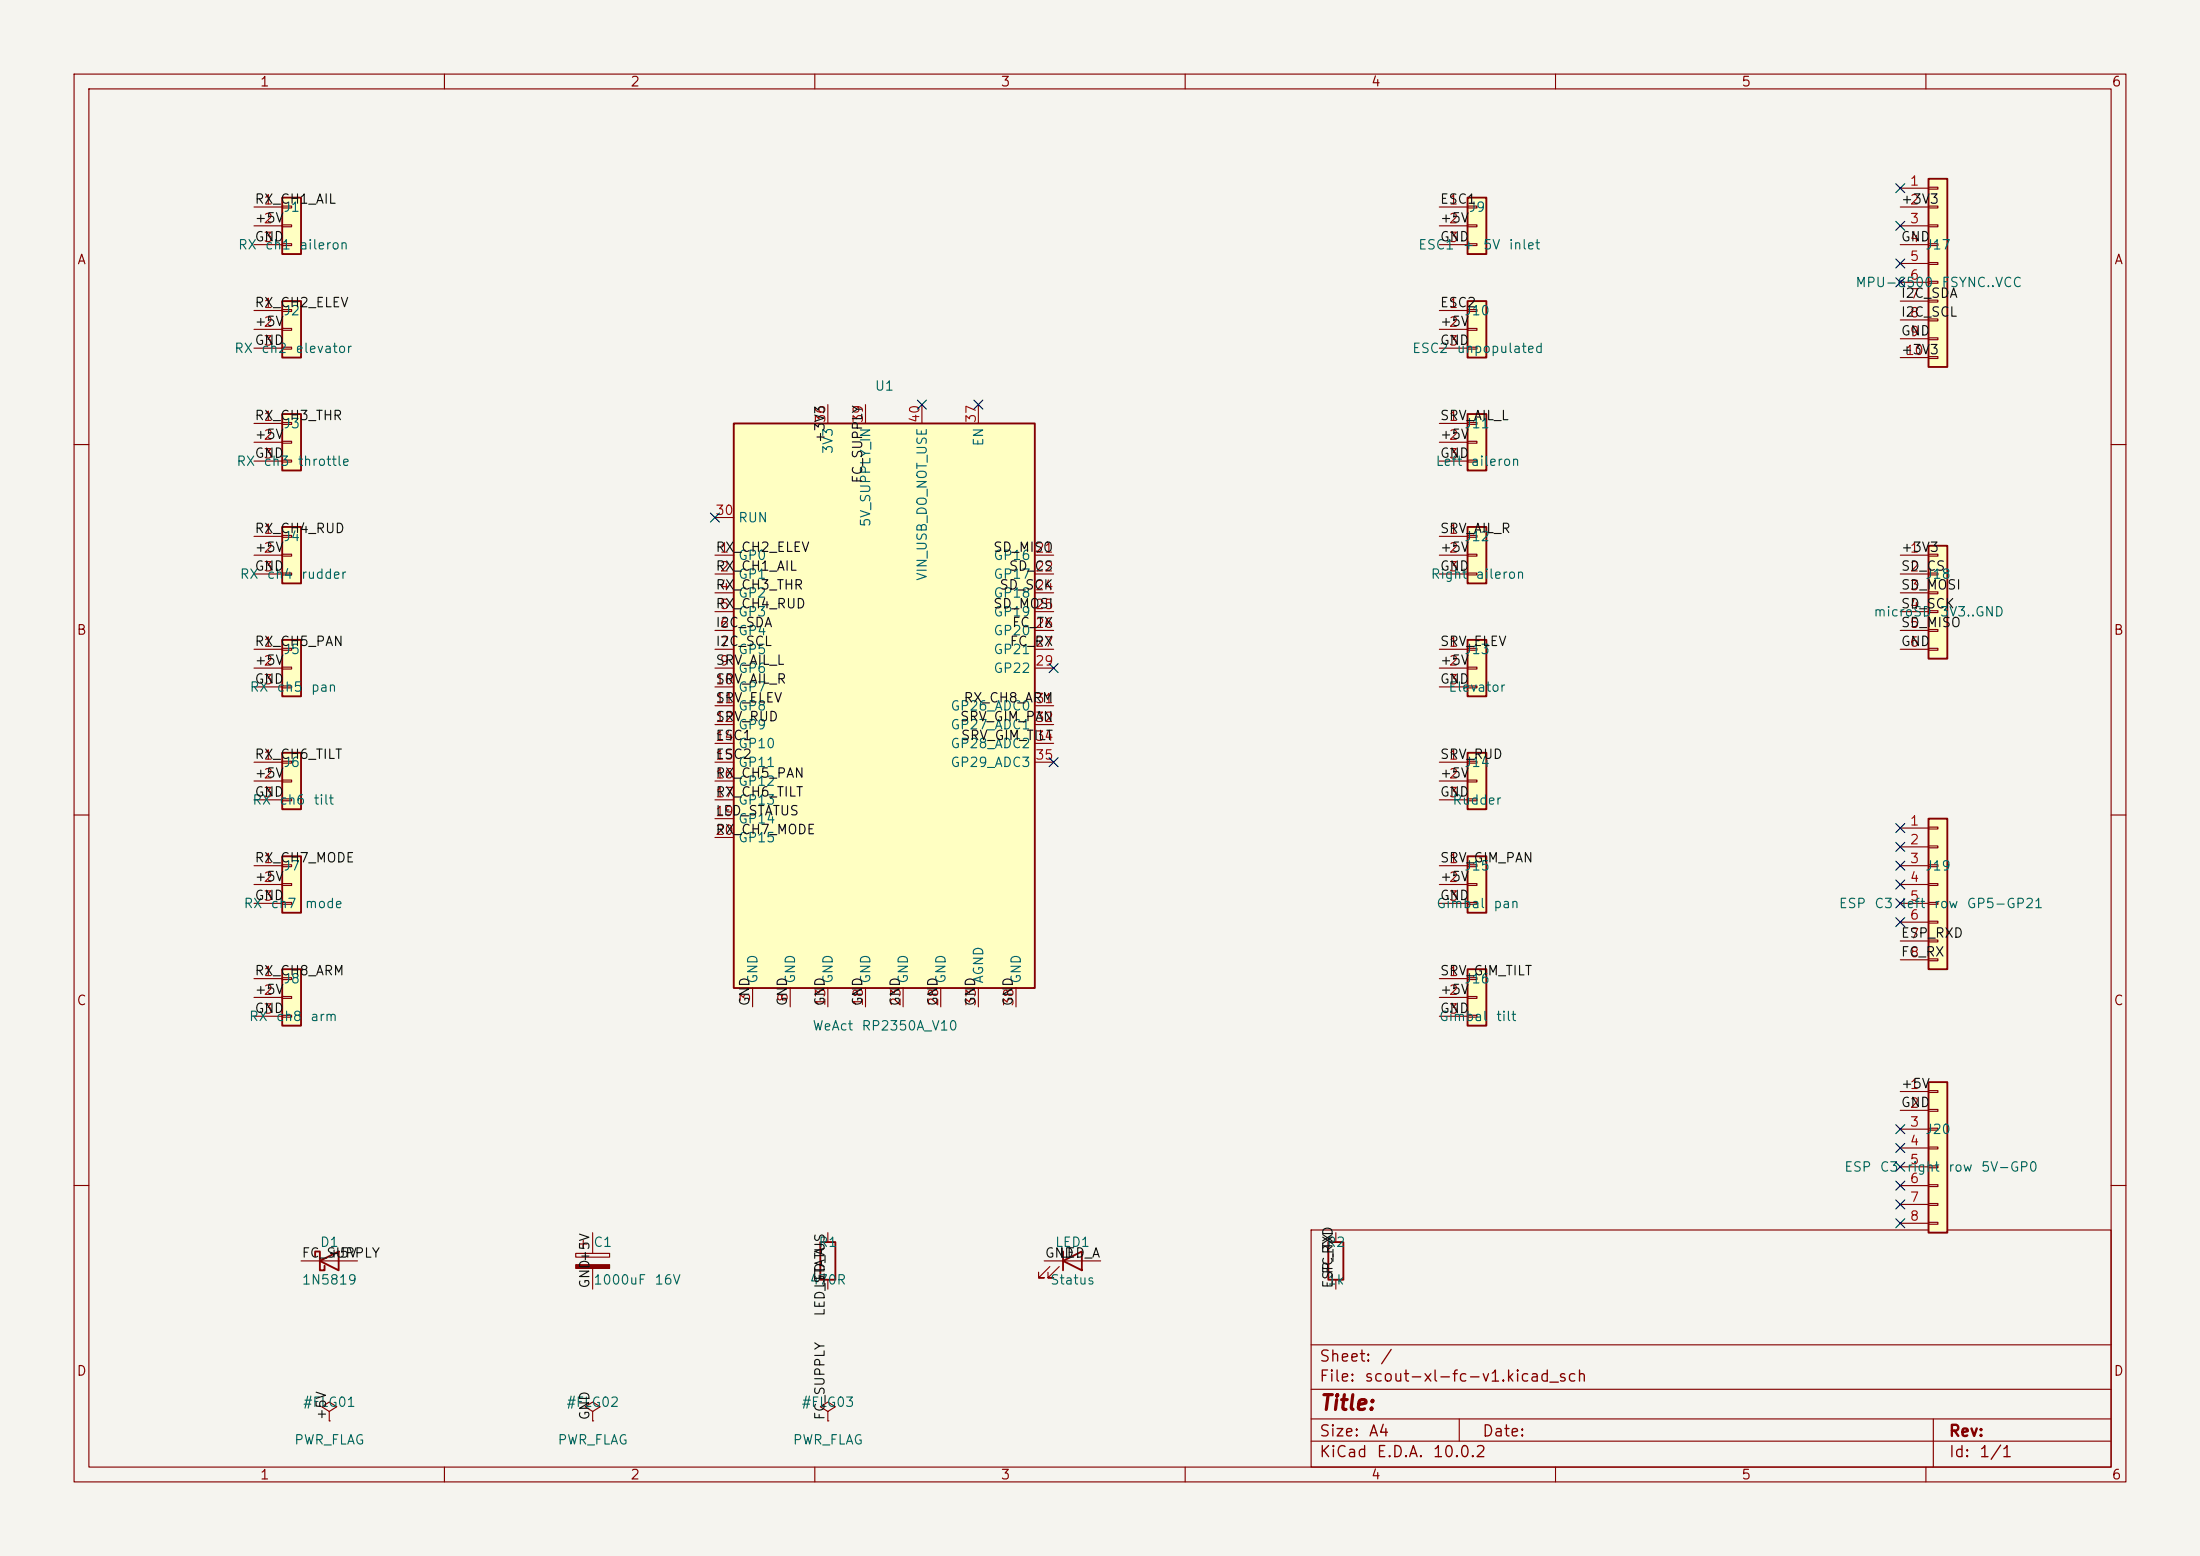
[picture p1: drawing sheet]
<svg xmlns="http://www.w3.org/2000/svg" width="297mm" height="210mm" viewBox="0 0 297 210" stroke-linecap="round" stroke-linejoin="round" font-family="sans-serif">
<path d="M0 0h297v210h-297z" fill="#f5f4ef" stroke="#f5f4ef" stroke-width=".14"/>
<g fill="none" stroke="#840000" stroke-width=".15">
<path d="M10 10h277v190h-277zM12 12h273v186h-273zM60 10v2M110 10v2M160 10v2M210 10v2M260 10v2M10 60h2M285 60h2M10 110h2M285 110h2M10 160h2"/>
<path d="M141 170.2h7.6M141.7 170.9l-1.5 1.6h.8h-.8v-.8M143 170.9l-1.5 1.6h.7h-.7v-.8M177 166h108v32h-108zM285 160h2M60 198v2M110 198v2M160 198v2M177 194.5h108M177 191.5h108M177 187.5h108M177 181.5h108"/>
<path d="M197 191.5v3M210 198v2M260 198v2M261 191.5v6.5"/>
</g>
<path d="M143.5 170.2l2.5-1.3v2.6zM143.5 168.9v2.6" fill="none" stroke="#840000" stroke-width=".25"/>
<path d="M260.3 110.5h2.6v20.3h-2.6z" fill="#ffffc2"/>
<path d="M260.3 110.5h2.6v20.3h-2.6z" fill="none" stroke="#840000" stroke-width=".25"/>
<g fill="none" stroke="#840000" stroke-width=".15">
<path d="M256.5 111.8h3.8M256.5 114.3h3.8M256.5 116.8h3.8M256.5 119.4h3.8M260.3 111.6h1.3v.3h-1.3zM260.3 114.2h1.3v.2h-1.3zM260.3 116.7h1.3v.3h-1.3zM260.3 119.3h1.3v.2h-1.3zM256.5 121.9h3.8M256.5 124.5h3.8M256.5 127h3.8M256.5 129.5h3.8"/>
<path d="M260.3 121.8h1.3v.2h-1.3zM260.3 124.3h1.3v.3h-1.3zM260.3 126.9h1.3v.2h-1.3zM260.3 129.4h1.3v.3h-1.3z"/>
</g>
<path d="M260.3 146.1h2.6v20.3h-2.6z" fill="#ffffc2"/>
<path d="M260.3 146.1h2.6v20.3h-2.6z" fill="none" stroke="#840000" stroke-width=".25"/>
<g fill="none" stroke="#840000" stroke-width=".15">
<path d="M256.5 147.3h3.8M256.5 149.9h3.8M256.5 152.4h3.8M256.5 154.9h3.8M256.5 157.5h3.8M260.3 147.2h1.3v.2h-1.3zM260.3 149.7h1.3v.3h-1.3zM260.3 152.3h1.3v.2h-1.3zM260.3 154.8h1.3v.3h-1.3zM260.3 157.4h1.3v.2h-1.3zM260.3 159.9h1.3v.2h-1.3zM256.5 160h3.8"/>
<path d="M256.5 162.6h3.8M256.5 165.1h3.8M260.3 162.4h1.3v.3h-1.3zM260.3 165h1.3v.2h-1.3z"/>
</g>
<path d="M198.1 86.4h2.6v7.6h-2.6z" fill="#ffffc2"/>
<path d="M198.1 86.4h2.6v7.6h-2.6z" fill="none" stroke="#840000" stroke-width=".25"/>
<path d="M194.3 87.6h3.8M194.3 90.2h3.8M194.3 92.7h3.8M198.1 87.5h1.3v.3h-1.3zM198.1 90h1.3v.3h-1.3zM198.1 92.6h1.3v.2h-1.3z" fill="none" stroke="#840000" stroke-width=".15"/>
<path d="M198.1 101.6h2.6v7.6h-2.6z" fill="#ffffc2"/>
<path d="M198.1 101.6h2.6v7.6h-2.6z" fill="none" stroke="#840000" stroke-width=".25"/>
<path d="M194.3 102.9h3.8M194.3 105.4h3.8M194.3 108h3.8M198.1 102.7h1.3v.3h-1.3zM198.1 105.3h1.3v.2h-1.3zM198.1 107.8h1.3v.3h-1.3z" fill="none" stroke="#840000" stroke-width=".15"/>
<path d="M198.1 115.6h2.6v7.6h-2.6z" fill="#ffffc2"/>
<path d="M198.1 115.6h2.6v7.6h-2.6z" fill="none" stroke="#840000" stroke-width=".25"/>
<path d="M194.3 116.8h3.8M194.3 119.4h3.8M198.1 116.7h1.3v.3h-1.3zM198.1 119.3h1.3v.2h-1.3zM194.3 121.9h3.8M198.1 121.8h1.3v.2h-1.3z" fill="none" stroke="#840000" stroke-width=".15"/>
<path d="M99.1 57.2h40.6v76.2h-40.6z" fill="#ffffc2"/>
<path d="M99.1 57.2h40.6v76.2h-40.6z" fill="none" stroke="#840000" stroke-width=".25"/>
<g fill="none" stroke="#840000" stroke-width=".15">
<path d="M111.8 54.6v2.6M116.8 54.6v2.6M124.5 54.6v2.6M132.1 54.6v2.6M96.5 74.9h2.6M96.5 77.5h2.6M96.5 69.9h2.6M139.7 74.9h2.5M139.7 77.5h2.5M96.5 80h2.6M96.5 82.6h2.6M96.5 85.1h2.6"/>
<path d="M96.5 87.6h2.6M96.5 90.2h2.6M96.5 92.7h2.6M96.5 95.3h2.6M96.5 97.8h2.6M139.7 80h2.5M139.7 82.6h2.5M139.7 85.1h2.5M139.7 87.6h2.5M139.7 90.2h2.5M139.7 95.3h2.5M139.7 97.8h2.5"/>
<path d="M96.5 100.3h2.6M96.5 102.9h2.6M96.5 105.4h2.6M96.5 108h2.6M96.5 110.5h2.6M96.5 113h2.6M139.7 100.3h2.5M139.7 102.9h2.5M101.6 133.4v2.5M106.7 133.4v2.5M111.8 133.4v2.5M116.8 133.4v2.5"/>
<path d="M121.9 133.4v2.5M127 133.4v2.5M132.1 133.4v2.5M137.2 133.4v2.5"/>
</g>
<path d="M198.1 130.8h2.6v7.6h-2.6z" fill="#ffffc2"/>
<path d="M198.1 130.8h2.6v7.6h-2.6z" fill="none" stroke="#840000" stroke-width=".25"/>
<path d="M194.3 132.1h3.8M194.3 134.6h3.8M194.3 137.2h3.8M198.1 132h1.3v.2h-1.3zM198.1 134.5h1.3v.2h-1.3zM198.1 137h1.3v.3h-1.3z" fill="none" stroke="#840000" stroke-width=".15"/>
<path d="M198.1 55.9h2.6v7.6h-2.6z" fill="#ffffc2"/>
<path d="M198.1 55.9h2.6v7.6h-2.6z" fill="none" stroke="#840000" stroke-width=".25"/>
<path d="M194.3 57.2h3.8M194.3 59.7h3.8M198.1 57h1.3v.3h-1.3zM198.1 59.6h1.3v.2h-1.3zM194.3 62.2h3.8M198.1 62.1h1.3v.3h-1.3z" fill="none" stroke="#840000" stroke-width=".15"/>
<path d="M198.1 71.1h2.6v7.6h-2.6z" fill="#ffffc2"/>
<path d="M198.1 71.1h2.6v7.6h-2.6z" fill="none" stroke="#840000" stroke-width=".25"/>
<path d="M194.3 72.4h3.8M194.3 74.9h3.8M194.3 77.5h3.8M198.1 72.3h1.3v.2h-1.3zM198.1 74.8h1.3v.3h-1.3zM198.1 77.3h1.3v.3h-1.3z" fill="none" stroke="#840000" stroke-width=".15"/>
<path d="M260.3 24.1h2.6v25.4h-2.6z" fill="#ffffc2"/>
<path d="M260.3 24.1h2.6v25.4h-2.6z" fill="none" stroke="#840000" stroke-width=".25"/>
<g fill="none" stroke="#840000" stroke-width=".15">
<path d="M256.5 25.4h3.8M256.5 27.9h3.8M256.5 30.5h3.8M256.5 33h3.8M256.5 35.6h3.8M256.5 38.1h3.8M260.3 25.3h1.3v.2h-1.3zM260.3 27.8h1.3v.3h-1.3zM260.3 30.4h1.3v.2h-1.3zM260.3 32.9h1.3v.2h-1.3zM260.3 35.4h1.3v.3h-1.3zM260.3 38h1.3v.2h-1.3z"/>
<path d="M256.5 40.6h3.8M256.5 43.2h3.8M256.5 45.7h3.8M256.5 48.3h3.8M260.3 40.5h1.3v.3h-1.3zM260.3 43.1h1.3v.2h-1.3zM260.3 45.6h1.3v.2h-1.3zM260.3 48.1h1.3v.3h-1.3z"/>
</g>
<path d="M198.1 40.6h2.6v7.7h-2.6z" fill="#ffffc2"/>
<path d="M198.1 40.6h2.6v7.7h-2.6z" fill="none" stroke="#840000" stroke-width=".25"/>
<path d="M194.3 41.9h3.8M194.3 44.5h3.8M194.3 47h3.8M198.1 41.8h1.3v.2h-1.3zM198.1 44.3h1.3v.3h-1.3zM198.1 46.9h1.3v.2h-1.3z" fill="none" stroke="#840000" stroke-width=".15"/>
<path d="M198.1 26.7h2.6v7.6h-2.6z" fill="#ffffc2"/>
<path d="M198.1 26.7h2.6v7.6h-2.6zM42.5 169.5v-.6h.7v2.6h.6v-.7M43.2 170.2l2.5-1.3v2.6zM110.7 167.6h2.1v5.1h-2.1z" fill="none" stroke="#840000" stroke-width=".25"/>
<g fill="none" stroke="#840000" stroke-width=".15">
<path d="M194.3 27.9h3.8M194.3 30.5h3.8M194.3 33h3.8M198.1 27.8h1.3v.3h-1.3zM198.1 30.4h1.3v.2h-1.3zM198.1 32.9h1.3v.2h-1.3zM40.6 170.2h7.7M77.7 169.2h4.6v.5h-4.6zM78.2 167.9h1M78.7 167.4v1M80 166.4v2.8M80 171.2v2.8"/>
<path d="M111.8 166.4v1.2M111.8 172.7v1.3M44.4 190.5l1.1-.6-1.1-.7-1 .7 1 .6v1.3M44.4 191.8h.1M80 190.5l1-.6-1-.7-1 .7 1 .6v1.3M80 191.8h.1M111.8 190.5l1-.6-1-.7-1.1 .7 1.1 .6v1.3M111.8 191.8h.1"/>
</g>
<path d="M77.7 170.7h4.6v.5h-4.6z" fill="#840000" stroke="#840000" stroke-width=".15"/>
<path d="M260.3 73.7h2.6v15.2h-2.6z" fill="#ffffc2"/>
<path d="M260.3 73.7h2.6v15.2h-2.6z" fill="none" stroke="#840000" stroke-width=".25"/>
<path d="M256.5 74.9h3.8M256.5 77.5h3.8M260.3 74.8h1.3v.3h-1.3zM260.3 77.3h1.3v.3h-1.3zM260.3 79.9h1.3v.2h-1.3zM256.5 80h3.8M256.5 82.6h3.8M256.5 85.1h3.8M256.5 87.6h3.8M260.3 82.4h1.3v.3h-1.3zM260.3 85h1.3v.2h-1.3zM260.3 87.5h1.3v.3h-1.3z" fill="none" stroke="#840000" stroke-width=".15"/>
<path d="M38.1 130.8h2.5v7.6h-2.5z" fill="#ffffc2"/>
<path d="M38.1 130.8h2.5v7.6h-2.5z" fill="none" stroke="#840000" stroke-width=".25"/>
<path d="M34.3 132.1h3.8M34.3 134.6h3.8M34.3 137.2h3.8M38.1 132h1.3v.2h-1.3zM38.1 134.5h1.3v.2h-1.3zM38.1 137h1.3v.3h-1.3z" fill="none" stroke="#840000" stroke-width=".15"/>
<path d="M38.1 115.6h2.5v7.6h-2.5z" fill="#ffffc2"/>
<path d="M38.1 115.6h2.5v7.6h-2.5z" fill="none" stroke="#840000" stroke-width=".25"/>
<path d="M34.3 116.8h3.8M34.3 119.4h3.8M38.1 116.7h1.3v.3h-1.3zM38.1 119.3h1.3v.2h-1.3zM34.3 121.9h3.8M38.1 121.8h1.3v.2h-1.3z" fill="none" stroke="#840000" stroke-width=".15"/>
<path d="M38.1 101.6h2.5v7.6h-2.5z" fill="#ffffc2"/>
<path d="M38.1 101.6h2.5v7.6h-2.5z" fill="none" stroke="#840000" stroke-width=".25"/>
<path d="M34.3 102.9h3.8M34.3 105.4h3.8M34.3 108h3.8M38.1 102.7h1.3v.3h-1.3zM38.1 105.3h1.3v.2h-1.3zM38.1 107.8h1.3v.3h-1.3z" fill="none" stroke="#840000" stroke-width=".15"/>
<path d="M38.1 86.4h2.5v7.6h-2.5z" fill="#ffffc2"/>
<path d="M38.1 86.4h2.5v7.6h-2.5z" fill="none" stroke="#840000" stroke-width=".25"/>
<path d="M34.3 87.6h3.8M34.3 90.2h3.8M34.3 92.7h3.8M38.1 87.5h1.3v.3h-1.3zM38.1 90h1.3v.3h-1.3zM38.1 92.6h1.3v.2h-1.3z" fill="none" stroke="#840000" stroke-width=".15"/>
<path d="M38.1 71.1h2.5v7.6h-2.5z" fill="#ffffc2"/>
<path d="M38.1 71.1h2.5v7.6h-2.5z" fill="none" stroke="#840000" stroke-width=".25"/>
<path d="M34.3 72.4h3.8M34.3 74.9h3.8M34.3 77.5h3.8M38.1 72.3h1.3v.2h-1.3zM38.1 74.8h1.3v.3h-1.3zM38.1 77.3h1.3v.3h-1.3z" fill="none" stroke="#840000" stroke-width=".15"/>
<path d="M38.1 55.9h2.5v7.6h-2.5z" fill="#ffffc2"/>
<path d="M38.1 55.9h2.5v7.6h-2.5z" fill="none" stroke="#840000" stroke-width=".25"/>
<path d="M34.3 57.2h3.8M34.3 59.7h3.8M38.1 57h1.3v.3h-1.3zM38.1 59.6h1.3v.2h-1.3zM34.3 62.2h3.8M38.1 62.1h1.3v.3h-1.3z" fill="none" stroke="#840000" stroke-width=".15"/>
<path d="M38.1 40.6h2.5v7.7h-2.5z" fill="#ffffc2"/>
<path d="M38.1 40.6h2.5v7.7h-2.5z" fill="none" stroke="#840000" stroke-width=".25"/>
<path d="M34.3 41.9h3.8M34.3 44.5h3.8M34.3 47h3.8M38.1 41.8h1.3v.2h-1.3zM38.1 44.3h1.3v.3h-1.3zM38.1 46.9h1.3v.2h-1.3z" fill="none" stroke="#840000" stroke-width=".15"/>
<path d="M38.1 26.7h2.5v7.6h-2.5z" fill="#ffffc2"/>
<path d="M38.1 26.7h2.5v7.6h-2.5zM179.3 167.6h2.1v5.1h-2.1z" fill="none" stroke="#840000" stroke-width=".25"/>
<path d="M34.3 27.9h3.8M34.3 30.5h3.8M34.3 33h3.8M38.1 27.8h1.3v.3h-1.3zM38.1 30.4h1.3v.2h-1.3zM38.1 32.9h1.3v.2h-1.3zM180.3 166.4v1.2M180.3 172.7v1.3" fill="none" stroke="#840000" stroke-width=".15"/>
<g fill="none" stroke="#000084" stroke-width=".15">
<path d="M255.9 29.9l1.2 1.2M255.9 24.8l1.2 1.2M255.9 35l1.2 1.2M255.9 37.5l1.2 1.2M257.1 29.9l-1.2 1.2M257.1 24.8l-1.2 1.2M257.1 35l-1.2 1.2M257.1 37.5l-1.2 1.2M123.9 54l1.2 1.2M125.1 54l-1.2 1.2M131.5 54l1.2 1.2M132.7 54l-1.2 1.2"/>
<path d="M95.9 69.2l1.2 1.3M97.1 69.2l-1.2 1.3M141.6 89.6l1.2 1.2M142.8 89.6l-1.2 1.2M141.6 102.3l1.2 1.2M142.8 102.3l-1.2 1.2M255.9 118.8l1.2 1.2M255.9 111.2l1.2 1.2M255.9 113.7l1.2 1.2M255.9 116.2l1.2 1.2M257.1 118.8l-1.2 1.2M257.1 111.2l-1.2 1.2"/>
<path d="M257.1 113.7l-1.2 1.2M257.1 116.2l-1.2 1.2M255.9 123.9l1.2 1.2M255.9 121.3l1.2 1.2M257.1 123.9l-1.2 1.2M257.1 121.3l-1.2 1.2M255.9 154.3l1.2 1.2M255.9 156.9l1.2 1.2M255.9 159.4l1.2 1.2M255.9 151.8l1.2 1.2M257.1 154.3l-1.2 1.2M257.1 156.9l-1.2 1.2"/>
<path d="M257.1 159.4l-1.2 1.2M257.1 151.8l-1.2 1.2M255.9 164.5l1.2 1.2M255.9 162l1.2 1.2M257.1 164.5l-1.2 1.2M257.1 162l-1.2 1.2"/>
</g>
<text font-size="2" fill="#840000" x="178" y="190.8">Title:</text>
<g font-size="1.5" fill="#840000">
<text x="178" y="184.2">Sheet:</text>
<text x="186.2" y="184.2">/</text>
<text x="178" y="186.9">File:</text>
<text x="184.1" y="186.9">scout-xl-fc-v1.kicad_sch</text>
<text x="178" y="197.1">KiCad</text>
<text x="178" y="194.3">Size:</text>
<text x="184.7" y="194.3">A4</text>
<text x="185.7" y="197.1">E.D.A.</text>
<text x="193.3" y="197.1">10.0.2</text>
<text x="200" y="194.3">Date:</text>
<text x="263" y="194.3">Rev:</text>
<text x="263" y="197.1">Id:</text>
<text x="267.1" y="197.1">1/1</text>
</g>
<g font-size="1.3" fill="#840000">
<text x="35" y="12">1</text>
<text x="85" y="12">2</text>
<text x="135" y="12">3</text>
<text x="185" y="12">4</text>
<text x="235" y="12">5</text>
<text x="285" y="12">6</text>
<text x="10.3" y="36">A</text>
<text x="285.3" y="36">A</text>
<text x="10.3" y="86">B</text>
<text x="285.3" y="86">B</text>
<text x="10.3" y="136">C</text>
<text x="285.3" y="136">C</text>
<text x="10.3" y="186">D</text>
<text x="285.3" y="186">D</text>
<text x="35" y="200">1</text>
<text x="85" y="200">2</text>
<text x="135" y="200">3</text>
<text x="185" y="200">4</text>
<text x="235" y="200">5</text>
<text x="285" y="200">6</text>
</g>
<g font-size="1.3" fill="#0f0f0f">
<text x="34.3" y="27.8">RX_CH1_AIL</text>
<text x="194.3" y="27.8">ESC1</text>
<text x="256.5" y="27.8">+3V3</text>
<text x="34.3" y="30.4">+5V</text>
<text x="34.3" y="32.9">GND</text>
<text x="194.3" y="30.4">+5V</text>
<text x="194.3" y="32.9">GND</text>
<text x="256.5" y="32.9">GND</text>
<text x="34.3" y="41.8">RX_CH2_ELEV</text>
<text x="194.3" y="41.8">ESC2</text>
<text x="256.5" y="40.5">I2C_SDA</text>
<text x="34.3" y="46.9">GND</text>
<text x="34.3" y="44.3">+5V</text>
<text x="194.3" y="46.9">GND</text>
<text x="194.3" y="44.3">+5V</text>
<text x="256.5" y="43.1">I2C_SCL</text>
<text x="256.5" y="45.6">GND</text>
<text x="256.5" y="48.1">+3V3</text>
<text x="34.3" y="57">RX_CH3_THR</text>
<text x="34.3" y="59.6">+5V</text>
<text x="111.6" y="59.9" transform="rotate(-90 111.6 59.9)">+3V3</text>
<text x="194.3" y="57">SRV_AIL_L</text>
<text x="194.3" y="59.6">+5V</text>
<text x="34.3" y="62.1">GND</text>
<text x="116.7" y="65.3" transform="rotate(-90 116.7 65.3)">FC_SUPPLY</text>
<text x="194.3" y="62.1">GND</text>
<text x="34.3" y="72.3">RX_CH4_RUD</text>
<text x="34.3" y="74.8">+5V</text>
<text x="34.3" y="77.3">GND</text>
<text x="96.5" y="74.8">RX_CH2_ELEV</text>
<text x="96.5" y="77.3">RX_CH1_AIL</text>
<text x="134" y="74.8">SD_MISO</text>
<text x="136.1" y="77.3">SD_CS</text>
<text x="194.3" y="77.3">GND</text>
<text x="194.3" y="74.8">+5V</text>
<text x="194.3" y="72.3">SRV_AIL_R</text>
<text x="256.5" y="74.8">+3V3</text>
<text x="256.5" y="77.3">SD_CS</text>
<text x="96.5" y="79.9">RX_CH3_THR</text>
<text x="96.5" y="82.4">RX_CH4_RUD</text>
<text x="134" y="82.4">SD_MOSI</text>
<text x="134.8" y="79.9">SD_SCK</text>
<text x="256.5" y="79.9">SD_MOSI</text>
<text x="256.5" y="82.4">SD_SCK</text>
<text x="34.3" y="87.5">RX_CH5_PAN</text>
<text x="96.5" y="85">I2C_SDA</text>
<text x="96.5" y="87.5">I2C_SCL</text>
<text x="136.2" y="87.5">FC_RX</text>
<text x="136.5" y="85">FC_TX</text>
<text x="194.3" y="87.5">SRV_ELEV</text>
<text x="256.5" y="87.5">GND</text>
<text x="256.5" y="85">SD_MISO</text>
<text x="34.3" y="92.6">GND</text>
<text x="34.3" y="90">+5V</text>
<text x="96.5" y="95.1">SRV_ELEV</text>
<text x="96.5" y="90">SRV_AIL_L</text>
<text x="96.5" y="92.6">SRV_AIL_R</text>
<text x="130" y="95.1">RX_CH8_ARM</text>
<text x="194.3" y="90">+5V</text>
<text x="194.3" y="92.6">GND</text>
<text x="96.5" y="100.2">ESC1</text>
<text x="96.5" y="97.7">SRV_RUD</text>
<text x="129.5" y="97.7">SRV_GIM_PAN</text>
<text x="129.6" y="100.2">SRV_GIM_TILT</text>
<text x="34.3" y="102.7">RX_CH6_TILT</text>
<text x="34.3" y="105.3">+5V</text>
<text x="34.3" y="107.8">GND</text>
<text x="96.5" y="102.7">ESC2</text>
<text x="96.5" y="105.3">RX_CH5_PAN</text>
<text x="96.5" y="107.8">RX_CH6_TILT</text>
<text x="194.3" y="107.8">GND</text>
<text x="194.3" y="105.3">+5V</text>
<text x="194.3" y="102.7">SRV_RUD</text>
<text x="96.5" y="110.4">LED_STATUS</text>
<text x="96.5" y="112.9">RX_CH7_MODE</text>
<text x="34.3" y="116.7">RX_CH7_MODE</text>
<text x="34.3" y="119.3">+5V</text>
<text x="194.3" y="119.3">+5V</text>
<text x="194.3" y="116.7">SRV_GIM_PAN</text>
<text x="34.3" y="121.8">GND</text>
<text x="194.3" y="121.8">GND</text>
<text x="34.3" y="132">RX_CH8_ARM</text>
<text x="194.3" y="132">SRV_GIM_TILT</text>
<text x="256.5" y="126.9">ESP_RXD</text>
<text x="256.5" y="129.4">FC_RX</text>
<text x="34.3" y="134.5">+5V</text>
<text x="34.3" y="137">GND</text>
<text x="101.5" y="135.9" transform="rotate(-90 101.5 135.9)">GND</text>
<text x="106.6" y="135.9" transform="rotate(-90 106.6 135.9)">GND</text>
<text x="111.6" y="135.9" transform="rotate(-90 111.6 135.9)">GND</text>
<text x="116.7" y="135.9" transform="rotate(-90 116.7 135.9)">GND</text>
<text x="121.8" y="135.9" transform="rotate(-90 121.8 135.9)">GND</text>
<text x="126.9" y="135.9" transform="rotate(-90 126.9 135.9)">GND</text>
<text x="132" y="135.9" transform="rotate(-90 132 135.9)">GND</text>
<text x="137" y="135.9" transform="rotate(-90 137 135.9)">GND</text>
<text x="194.3" y="137">GND</text>
<text x="194.3" y="134.5">+5V</text>
<text x="256.5" y="149.7">GND</text>
<text x="256.5" y="147.2">+5V</text>
<text x="40.6" y="170.1">FC_SUPPLY</text>
<text x="44.2" y="170.1">+5V</text>
<text x="79.9" y="174" transform="rotate(-90 79.9 174)">GND+5V</text>
<text x="111.6" y="174" transform="rotate(-90 111.6 174)">LED_A</text>
<text x="141" y="170.1">GND</text>
<text x="142.9" y="170.1">LED_A</text>
<text x="180.2" y="174" transform="rotate(-90 180.2 174)">ESP_RXD</text>
<text x="180.2" y="172.1" transform="rotate(-90 180.2 172.1)">FC_TX</text>
<text x="111.6" y="177.8" transform="rotate(-90 111.6 177.8)">LED_STATUS</text>
<text x="44.3" y="191.8" transform="rotate(-90 44.3 191.8)">+5V</text>
<text x="79.9" y="191.8" transform="rotate(-90 79.9 191.8)">GND</text>
<text x="111.6" y="191.8" transform="rotate(-90 111.6 191.8)">FC_SUPPLY</text>
</g>
<g font-size="1.3" fill="#a90000">
<text x="35.5" y="27.9">1</text>
<text x="195.5" y="27.9">1</text>
<text x="257.7" y="25.4">1</text>
<text x="257.7" y="27.9">2</text>
<text x="35.5" y="30.5">2</text>
<text x="35.5" y="33">3</text>
<text x="195.5" y="30.5">2</text>
<text x="195.5" y="33">3</text>
<text x="257.7" y="30.5">3</text>
<text x="257.7" y="33">4</text>
<text x="257.7" y="35.5">5</text>
<text x="35.5" y="41.9">1</text>
<text x="195.5" y="41.9">1</text>
<text x="257.7" y="38.1">6</text>
<text x="257.7" y="40.6">7</text>
<text x="35.5" y="44.4">2</text>
<text x="35.5" y="47">3</text>
<text x="195.5" y="44.4">2</text>
<text x="195.5" y="47">3</text>
<text x="257.7" y="43.2">8</text>
<text x="257.7" y="45.7">9</text>
<text x="257.1" y="48.2">10</text>
<text x="35.5" y="57.1">1</text>
<text x="35.5" y="59.7">2</text>
<text x="111.7" y="57.2" transform="rotate(-90 111.7 57.2)">36</text>
<text x="116.8" y="57.2" transform="rotate(-90 116.8 57.2)">39</text>
<text x="124.4" y="57.2" transform="rotate(-90 124.4 57.2)">40</text>
<text x="132.1" y="57.2" transform="rotate(-90 132.1 57.2)">37</text>
<text x="195.5" y="57.1">1</text>
<text x="195.5" y="59.7">2</text>
<text x="35.5" y="62.2">3</text>
<text x="195.5" y="62.2">3</text>
<text x="96.5" y="69.8">30</text>
<text x="35.5" y="72.4">1</text>
<text x="35.5" y="74.9">2</text>
<text x="35.5" y="77.4">3</text>
<text x="97.1" y="74.9">1</text>
<text x="97.1" y="77.4">2</text>
<text x="139.7" y="74.9">21</text>
<text x="139.7" y="77.4">22</text>
<text x="195.5" y="72.4">1</text>
<text x="195.5" y="74.9">2</text>
<text x="195.5" y="77.4">3</text>
<text x="257.7" y="74.9">1</text>
<text x="257.7" y="77.4">2</text>
<text x="97.1" y="80">4</text>
<text x="97.1" y="82.5">5</text>
<text x="139.7" y="80">24</text>
<text x="139.7" y="82.5">25</text>
<text x="257.7" y="80">3</text>
<text x="257.7" y="82.5">4</text>
<text x="35.5" y="87.6">1</text>
<text x="97.1" y="85.1">6</text>
<text x="97.1" y="87.6">7</text>
<text x="139.7" y="85.1">26</text>
<text x="139.7" y="87.6">27</text>
<text x="195.5" y="87.6">1</text>
<text x="257.7" y="85.1">5</text>
<text x="257.7" y="87.6">6</text>
<text x="35.5" y="90.1">2</text>
<text x="35.5" y="92.7">3</text>
<text x="96.5" y="92.7">10</text>
<text x="96.5" y="95.2">11</text>
<text x="97.1" y="90.1">9</text>
<text x="139.7" y="90.1">29</text>
<text x="139.7" y="95.2">31</text>
<text x="195.5" y="90.1">2</text>
<text x="195.5" y="92.7">3</text>
<text x="96.5" y="97.8">12</text>
<text x="96.5" y="100.3">14</text>
<text x="139.7" y="97.8">32</text>
<text x="139.7" y="100.3">34</text>
<text x="35.5" y="102.8">1</text>
<text x="35.5" y="105.4">2</text>
<text x="35.5" y="107.9">3</text>
<text x="96.5" y="102.8">15</text>
<text x="96.5" y="105.4">16</text>
<text x="96.5" y="107.9">17</text>
<text x="139.7" y="102.8">35</text>
<text x="195.5" y="102.8">1</text>
<text x="195.5" y="105.4">2</text>
<text x="195.5" y="107.9">3</text>
<text x="96.5" y="110.5">19</text>
<text x="96.5" y="113">20</text>
<text x="257.7" y="111.7">1</text>
<text x="35.5" y="116.8">1</text>
<text x="35.5" y="119.4">2</text>
<text x="195.5" y="116.8">1</text>
<text x="195.5" y="119.4">2</text>
<text x="257.7" y="114.3">2</text>
<text x="257.7" y="116.8">3</text>
<text x="257.7" y="119.4">4</text>
<text x="35.5" y="121.9">3</text>
<text x="195.5" y="121.9">3</text>
<text x="257.7" y="121.9">5</text>
<text x="257.7" y="124.4">6</text>
<text x="257.7" y="127">7</text>
<text x="257.7" y="129.5">8</text>
<text x="35.5" y="132.1">1</text>
<text x="35.5" y="134.6">2</text>
<text x="35.5" y="137.1">3</text>
<text x="101.6" y="135.3" transform="rotate(-90 101.6 135.3)">3</text>
<text x="106.7" y="135.3" transform="rotate(-90 106.7 135.3)">8</text>
<text x="111.7" y="135.9" transform="rotate(-90 111.7 135.9)">13</text>
<text x="116.8" y="135.9" transform="rotate(-90 116.8 135.9)">18</text>
<text x="121.9" y="135.9" transform="rotate(-90 121.9 135.9)">23</text>
<text x="127" y="135.9" transform="rotate(-90 127 135.9)">28</text>
<text x="132.1" y="135.9" transform="rotate(-90 132.1 135.9)">33</text>
<text x="137.1" y="135.9" transform="rotate(-90 137.1 135.9)">38</text>
<text x="195.5" y="132.1">1</text>
<text x="195.5" y="134.6">2</text>
<text x="195.5" y="137.1">3</text>
<text x="257.7" y="147.3">1</text>
<text x="257.7" y="149.8">2</text>
<text x="257.7" y="152.4">3</text>
<text x="257.7" y="154.9">4</text>
<text x="257.7" y="157.5">5</text>
<text x="257.7" y="160">6</text>
<text x="257.7" y="162.5">7</text>
<text x="257.7" y="165.1">8</text>
</g>
<g font-size="1.3" fill="#006464">
<text x="38.2" y="28.9">J1</text>
<text x="198.2" y="28.9">J9</text>
<text x="32" y="34">RX</text>
<text x="35.7" y="34">ch1</text>
<text x="40.3" y="34">aileron</text>
<text x="191.4" y="34">ESC1</text>
<text x="197.4" y="34">+</text>
<text x="200.1" y="34">5V</text>
<text x="203.6" y="34">inlet</text>
<text x="259.8" y="34">J17</text>
<text x="250.4" y="39.1">MPU-6500</text>
<text x="262" y="39.1">FSYNC..VCC</text>
<text x="31.5" y="48">RX</text>
<text x="35.2" y="48">ch2</text>
<text x="38.2" y="42.9">J2</text>
<text x="39.8" y="48">elevator</text>
<text x="190.5" y="48">ESC2</text>
<text x="196.6" y="48">unpopulated</text>
<text x="197.6" y="42.9">J10</text>
<text x="118" y="53">U1</text>
<text x="38.2" y="58.1">J3</text>
<text x="197.6" y="58.1">J11</text>
<text x="31.8" y="63.2">RX</text>
<text x="35.5" y="63.2">ch3</text>
<text x="40.1" y="63.2">throttle</text>
<text x="112.7" y="61.4" transform="rotate(-90 112.7 61.4)">3V3</text>
<text x="133.1" y="60.3" transform="rotate(-90 133.1 60.3)">EN</text>
<text x="193.7" y="63.2">Left</text>
<text x="198.5" y="63.2">aileron</text>
<text x="99.6" y="70.8">RUN</text>
<text x="117.8" y="71.2" transform="rotate(-90 117.8 71.2)">5V_SUPPLY_IN</text>
<text x="38.2" y="73.4">J4</text>
<text x="99.6" y="75.9">GP0</text>
<text x="134" y="75.9">GP16</text>
<text x="197.6" y="73.4">J12</text>
<text x="32.3" y="78.4">RX</text>
<text x="35.9" y="78.4">ch4</text>
<text x="40.6" y="78.4">rudder</text>
<text x="99.6" y="78.4">GP1</text>
<text x="99.6" y="81">GP2</text>
<text x="99.6" y="83.5">GP3</text>
<text x="125.4" y="78.5" transform="rotate(-90 125.4 78.5)">VIN_USB_DO_NOT_USE</text>
<text x="134" y="78.4">GP17</text>
<text x="134" y="81">GP18</text>
<text x="134" y="83.5">GP19</text>
<text x="193.1" y="78.4">Right</text>
<text x="199.1" y="78.4">aileron</text>
<text x="252.8" y="83.5">microSD</text>
<text x="259.8" y="78.4">J18</text>
<text x="261.8" y="83.5">3V3..GND</text>
<text x="38.2" y="88.6">J5</text>
<text x="99.6" y="86.1">GP4</text>
<text x="99.6" y="88.6">GP5</text>
<text x="134" y="86.1">GP20</text>
<text x="134" y="88.6">GP21</text>
<text x="197.6" y="88.6">J13</text>
<text x="33.6" y="93.7">RX</text>
<text x="37.3" y="93.7">ch5</text>
<text x="41.9" y="93.7">pan</text>
<text x="99.6" y="91.1">GP6</text>
<text x="99.6" y="93.7">GP7</text>
<text x="134" y="91.1">GP22</text>
<text x="195.4" y="93.7">Elevator</text>
<text x="99.6" y="96.2">GP8</text>
<text x="99.6" y="98.8">GP9</text>
<text x="99.6" y="101.3">GP10</text>
<text x="128.2" y="96.2">GP26_ADC0</text>
<text x="128.2" y="98.8">GP27_ADC1</text>
<text x="128.2" y="101.3">GP28_ADC2</text>
<text x="38.2" y="103.8">J6</text>
<text x="99.6" y="103.8">GP11</text>
<text x="99.6" y="106.4">GP12</text>
<text x="128.2" y="103.8">GP29_ADC3</text>
<text x="197.6" y="103.8">J14</text>
<text x="34" y="108.9">RX</text>
<text x="37.6" y="108.9">ch6</text>
<text x="42.2" y="108.9">tilt</text>
<text x="99.6" y="108.9">GP13</text>
<text x="99.6" y="111.5">GP14</text>
<text x="196" y="108.9">Rudder</text>
<text x="38.2" y="117.8">J7</text>
<text x="99.6" y="114">GP15</text>
<text x="197.6" y="117.8">J15</text>
<text x="259.8" y="117.8">J19</text>
<text x="32.8" y="122.9">RX</text>
<text x="36.4" y="122.9">ch7</text>
<text x="41.1" y="122.9">mode</text>
<text x="193.8" y="122.9">Gimbal</text>
<text x="201.5" y="122.9">pan</text>
<text x="248.2" y="122.9">ESP</text>
<text x="253" y="122.9">C3</text>
<text x="256.6" y="122.9">left</text>
<text x="261" y="122.9">row</text>
<text x="265.4" y="122.9">GP5-GP21</text>
<text x="38.2" y="133.1">J8</text>
<text x="102.6" y="132.8" transform="rotate(-90 102.6 132.8)">GND</text>
<text x="107.7" y="132.8" transform="rotate(-90 107.7 132.8)">GND</text>
<text x="112.7" y="132.8" transform="rotate(-90 112.7 132.8)">GND</text>
<text x="117.8" y="132.8" transform="rotate(-90 117.8 132.8)">GND</text>
<text x="122.9" y="132.8" transform="rotate(-90 122.9 132.8)">GND</text>
<text x="128" y="132.8" transform="rotate(-90 128 132.8)">GND</text>
<text x="133.1" y="132.8" transform="rotate(-90 133.1 132.8)">AGND</text>
<text x="138.1" y="132.8" transform="rotate(-90 138.1 132.8)">GND</text>
<text x="197.6" y="133.1">J16</text>
<text x="33.5" y="138.1">RX</text>
<text x="37.2" y="138.1">ch8</text>
<text x="41.8" y="138.1">arm</text>
<text x="109.6" y="139.4">WeAct</text>
<text x="116.2" y="139.4">RP2350A_V10</text>
<text x="194.2" y="138.1">Gimbal</text>
<text x="201.9" y="138.1">tilt</text>
<text x="259.8" y="153.4">J20</text>
<text x="248.9" y="158.5">ESP</text>
<text x="253.7" y="158.5">C3</text>
<text x="257.3" y="158.5">right</text>
<text x="262.9" y="158.5">row</text>
<text x="267.4" y="158.5">5V-GP0</text>
<text x="40.7" y="173.7">1N5819</text>
<text x="43.1" y="168.6">D1</text>
<text x="80" y="168.6">C1</text>
<text x="80" y="173.7">1000uF</text>
<text x="88.3" y="173.7">16V</text>
<text x="109.2" y="173.7">470R</text>
<text x="110.4" y="168.6">R1</text>
<text x="141.7" y="173.7">Status</text>
<text x="142.4" y="168.6">LED1</text>
<text x="179" y="168.6">R2</text>
<text x="179.1" y="173.7">1k</text>
<text x="40.8" y="190.2">#FLG01</text>
<text x="76.4" y="190.2">#FLG02</text>
<text x="108.1" y="190.2">#FLG03</text>
<text x="39.6" y="195.3">PWR_FLAG</text>
<text x="75.2" y="195.3">PWR_FLAG</text>
<text x="106.9" y="195.3">PWR_FLAG</text>
</g>
</svg>
